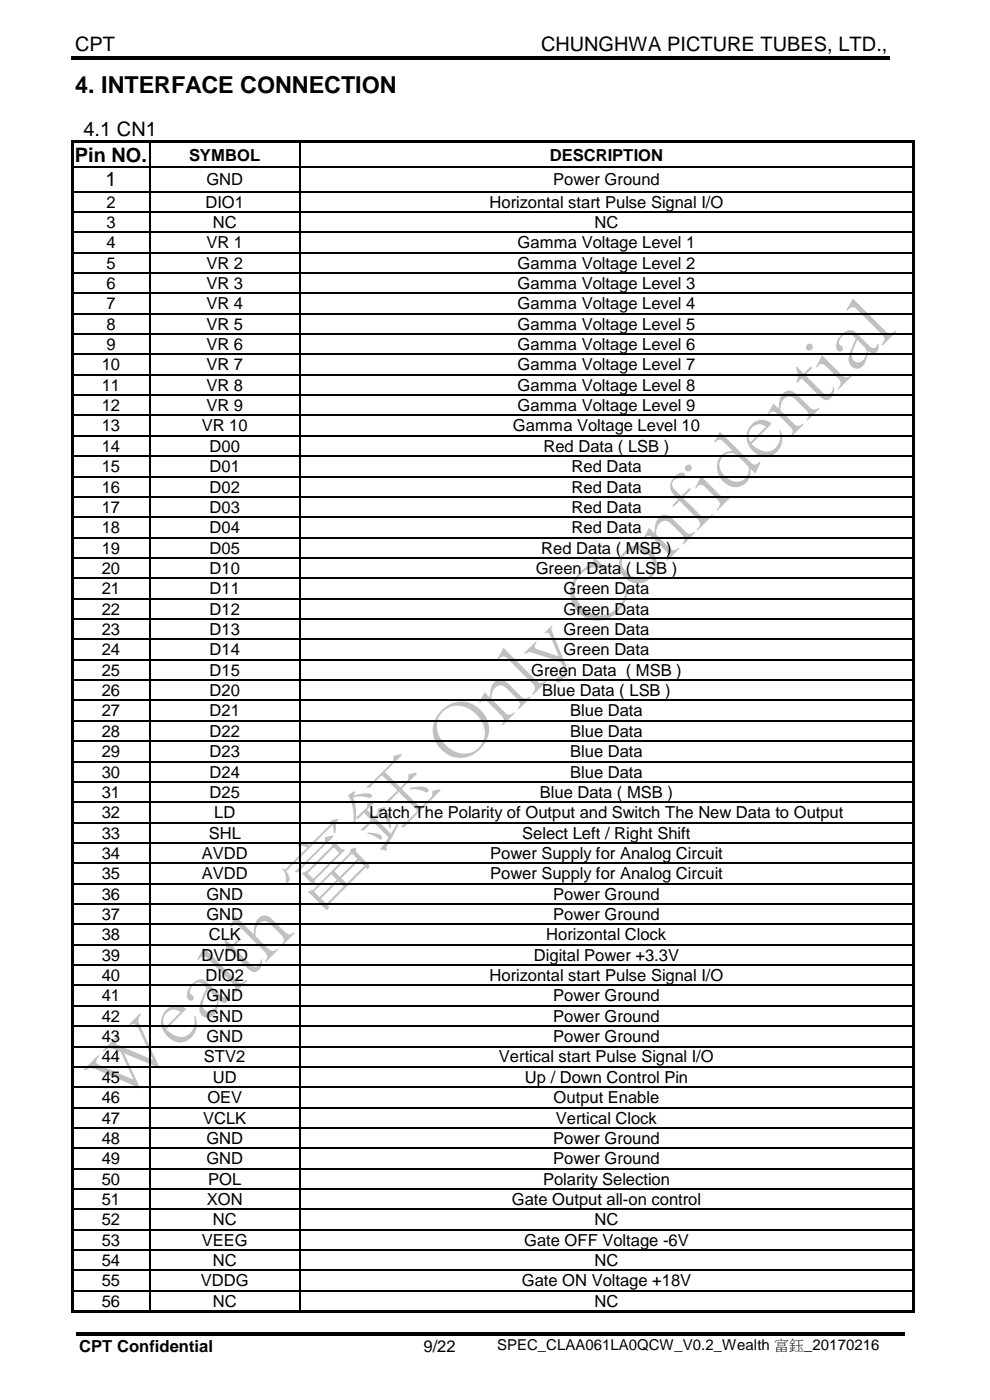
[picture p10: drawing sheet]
<svg xmlns="http://www.w3.org/2000/svg" width="210mm" height="297mm" viewBox="0 0 210 297" stroke-linecap="round" stroke-linejoin="round" font-family="sans-serif">
<g fill="#c0c0c0">
<path d="M17.8 226.9l3-3 .3 .2a1.38 1.38 0 0 0-.6 1.5l7.8 3.5-2.3-5.2a1.9 1.9 0 0 0-1.5-1.2 1.64 1.64 0 0 0-2.5 .4l-.2-.2 3.3-3.3 .2 .2a1.59 1.59 0 0 0-.6 1.7l7.8 3.4-3-6.4a1.39 1.39 0 0 0-1.5-1.2l-.5 .3-.2-.2 2.4-2.4 .2 .2a1.71 1.71 0 0 0-.2 2.4l4.3 9.1-7.7-3.2 3.5 7.4-9-3.9a2.3 2.3 0 0 0-2.8 .1z" fill-rule="evenodd"/>
<path d="M35.2 214.3a2.96 2.96 0 0 1 4.3-.2l-4.3 4.3a4 4 0 0 0 4.4 1.3 3.5 3.5 0 0 0 1.6-4.1l.2-.1a3.9 3.9 0 0 1-3.7 5.6 4.2 4.2 0 0 1-2.5-6.8zM35.3 214.9a2.47 2.47 0 0 0-.3 3.1l3.3-3.3a2.02 2.02 0 0 0-3 .2z" fill-rule="evenodd"/>
<path d="M40.8 208.7a2.12 2.12 0 0 1 3.6 .1l2.3 2.3a.92 .92 0 0 0 1 .5 .92 .92 0 0 0 .7-1l.1 .1a1.5 1.5 0 0 1-.9 2.1l-1.1-.6-.2 .7a3.1 3.1 0 0 1-1.8 3 1.93 1.93 0 0 1-2.1-2.7l1.4-3.6-.2-.2a1.58 1.58 0 0 0-1.4-1 1.58 1.58 0 0 0-1.5 .9 1.09 1.09 0 0 0 .1 1.9 .65 .65 0 0 1 0 1 .65 .65 0 0 1-1-.4 2.9 2.9 0 0 1 1-3.1zM44.2 209.9l-.5 .9a4.8 4.8 0 0 0-.6 3 1.42 1.42 0 0 0 1.4 .8 1.42 1.42 0 0 0 1.2-1 1.84 1.84 0 0 0-.6-2.8z" fill-rule="evenodd"/>
<path d="M43.2 201l7 7.1a1.24 1.24 0 0 0 2.1-.3l.2 .2-3.1 3.1-.1-.2a1.31 1.31 0 0 0 .1-2.2l-4.8-4.8a1.58 1.58 0 0 0-1.9-.9l-.7 .7-.2-.2z" fill-rule="evenodd"/>
<path d="M47.6 199.1l1.5 1.5 1.5-1.5 .1 .1 .3 .2-1.5 1.5 3.7 3.8a1.16 1.16 0 0 0 1.3 .3 1.16 1.16 0 0 0 .8-1.1v-.3l.2-.1a2.15 2.15 0 0 1-1.7 2.7l-1-.5-4.1-4.1-.9 1-.2-.2a3.8 3.8 0 0 0-.1-3.1z" fill-rule="evenodd"/>
<path d="M49.9 194.3l3.9 3.9a3.8 3.8 0 0 1 1.8-3.9 2.73 2.73 0 0 1 2.8 1.4l.4 .4a7.3 7.3 0 0 0 2.6 2.2l.9-.5 .2 .2-2.6 2.6-.2-.2a1.3 1.3 0 0 0-.1-2.1l-1.8-1.8a1.86 1.86 0 0 0-2.9-.5l-.6 1.1-.1 1.5 2.5 2.5a1.3 1.3 0 0 0 2.2 .2l.2 .1-2.7 2.7-.2-.2a1.25 1.25 0 0 0-.2-2.1l-4.2-4.2a4.4 4.4 0 0 0-1.7-1.5l-.7 .2-.4 .4-.2-.2z" fill-rule="evenodd"/>
<path d="M63.2 179.1l.8-.2a1.11 1.11 0 0 1 1.5 .2v.4l4.7-4.8 .1-.7 1.3-.3 .1 .1a2.49 2.49 0 0 0-.5 2.1v.8l-.4 .1-.3-1.8-9.8 9.9 .2 .3a1.34 1.34 0 0 1-.1 2.1l-.2-.4a2.96 2.96 0 0 0-.8-2.6l.2-.2 .4 .5 4.8-4.8-1.2-.4-.9 .1zM69 177.6l1.5-.4 .2 .2-7.5 7.7-.7-.2 1.3-1 4.5-4.6a1.73 1.73 0 0 0 .7-1.7zM64 185.2l1.1-.4 3.5-3.5 1.8-1.8v-.7l1.1-.3 .1 .2a.67 .67 0 0 0 .4 1l.5 .5 .6-.1v.3l-6.3 6.4v.3l-.3 .4h-.3zM68.9 181.6l-3.6 3.7 1.2 1.2 5.5-5.5-1.2-1.2zM65.3 189.1l.3-.1a3.1 3.1 0 0 0 1.7-1.1l7-7v-.8l1.2-.2-.1 .7 2.9 2.9a.58 .58 0 0 1-.4 .8l-.3-.3-8.1 8.1a.52 .52 0 0 1 .2 .6 .52 .52 0 0 1-.5 .3zM69.1 189.6l-1 1 1.1 1.2 3.7-3.7-1.2-1.2zM74.5 184.2l-2.1 2.1 1.1 1.2 3.8-3.8-1.2-1.1zM66.6 189.1l1.2 1.2 3.6-3.7-1.1-1.1zM70.9 184.8l1.2 1.2 3.7-3.7-1.1-1.2z" fill-rule="evenodd"/>
<path d="M73.8 168.7l1.4-.8 .2 .2-.5 .7 2.3-.5a1.62 1.62 0 0 1 1.7 .5l-.1 .4-.2 .1-1.9-.3-1.8 .1a9.5 9.5 0 0 1 .6 4.3l1.9-1.8a1.55 1.55 0 0 0 .5-1.4l1.6-.3v.3l-1.6 1.6 1.5 1.5 .2-.2a1.73 1.73 0 0 0 .6-1.5l1.4-.4 .2 .2-2.1 2.2 3.2 3.3 1.5-2.5 .2 .2-1.2 2.7-1.5 2.5 .2 .6-1.5-.2 1.8-2.5-3.4-3.4-1.9 1.9-.7-.2 2.3-2.1-1.5-1.4-1.2 1.2-.5-.1-.2 .9h-.4a9 9 0 0 0-1.1-5.8zM78 176.6l.8 .1a2.45 2.45 0 0 1 2.3 .9l-.3 .5-.4-.1a5 5 0 0 0-2.5-1.1zM81.4 173l1.5-.5a1.4 1.4 0 0 0-.1 1.5l.1 1.7h-.3l-.5-1.5zM83.5 160.4l1.6-.4 .1 .2-3.5 3.6 3.2 3.3 1.7-1.7 .1-1.1 1.6-.4v.4l-3.1 3.1 4 4 2-2.1a1.69 1.69 0 0 0 .5-1.5l1.6-.4 .1 .2-7.7 7.9-.7-.2 1.3-1 2.3-2.3-4-4-2.3 2.4-.7-.2 2.7-2.5-3.3-3.3-2.6 2.7-.7-.2 1.3-1 3.9-3.9a1.7 1.7 0 0 0 .6-1.6zM86.9 167.2l1.7-.3a2.01 2.01 0 0 1 2.3 .7 .58 .58 0 0 1-.4 .5 .58 .58 0 0 1-.7-.3l-1.5-.3h-1.4z" fill-rule="evenodd"/>
<path d="M93.7 150.7a5.8 5.8 0 0 1 8.7 .5 5.8 5.8 0 0 1-1.6 8.6 5.8 5.8 0 0 1-7.7-1.3 5.8 5.8 0 0 1 .6-7.8zM93.9 151a4.8 4.8 0 0 0 .6 7 4.7 4.7 0 0 0 7.8-.3 5.2 5.2 0 0 0-1.8-6.6 4.7 4.7 0 0 0-6.6-.1z" fill-rule="evenodd"/>
<path d="M104.8 144.7a1.98 1.98 0 0 1 3.1 .5l2.2 2.1a1.39 1.39 0 0 0 2.3 .4l.2 .2-1.7 1.7-.9 .9-.2-.2a1.26 1.26 0 0 0-.1-2l-1.9-1.9a1.8 1.8 0 0 0-2-1 1.8 1.8 0 0 0-1.4 1.7l-.1 1.2 2.2 2.2a2.01 2.01 0 0 0 1.8 1.1l.7-.5 .2 .2-2.6 2.6-.2-.2a1.18 1.18 0 0 0-.1-1.9l-2.2-2.2a1.74 1.74 0 0 0-1.7-.9l-.6 .5-.2-.2 1.2-2.1 1.1 1.1a5.3 5.3 0 0 1 .9-3.3z" fill-rule="evenodd"/>
<path d="M106.8 137.4l7 7a1.25 1.25 0 0 0 2.1-.2l.2 .2-3 3-.2-.2a1.31 1.31 0 0 0 .1-2.1l-4.8-4.8a1.58 1.58 0 0 0-1.9-.9l-.7 .7-.2-.2z" fill-rule="evenodd"/>
<path d="M111.2 138.6l2.5-2.6 .2 .2a.97 .97 0 0 0-.3 1.3l4.9 1.7-1-2.4a5.4 5.4 0 0 0-1.3-2.6l-.6 .3-.1-.2 1.6-1.6 .1 .2-.2 .3 .1 .7 2.5 6.2a3.1 3.1 0 0 1-.9 4.6 .61 .61 0 0 1-.8-.3 .61 .61 0 0 1 .4-.8l.2-.1a.96 .96 0 0 0 1-.3 .96 .96 0 0 0 .2-1 2.18 2.18 0 0 0-2.1-2.2l-3.8-1.2a2.25 2.25 0 0 0-1.8-.4l-.7 .4z" fill-rule="evenodd"/>
<path d="M123 121.4l.9-.8 1.7-1.1a.63 .63 0 0 0 .2-.9l.3-.3 2.7 2.4-.3 .3a4.3 4.3 0 0 0-6.2 2.1 4.2 4.2 0 0 0 .8 5.3 5.2 5.2 0 0 0 5.2 2.1 5.2 5.2 0 0 0 4.1-3.8l.4-2h.3a6.8 6.8 0 0 1-7.3 6.9 5.9 5.9 0 0 1-4.6-4.2 5.9 5.9 0 0 1 1.8-6z" fill-rule="evenodd"/>
<path d="M131.3 119.7a4 4 0 0 1 8.1 0 4 4 0 0 1-8.1 0zM132.8 117.5a2.56 2.56 0 0 0 .3 4 3.8 3.8 0 0 0 4.5 .8 2.64 2.64 0 0 0 .1-4.3 3.5 3.5 0 0 0-4.9-.5z" fill-rule="evenodd"/>
<path d="M139.8 109.8a1.98 1.98 0 0 1 3.1 .4l2.2 2.2a1.39 1.39 0 0 0 2.2 .4l.2 .2-1.7 1.7-.9 .9-.1-.2a1.26 1.26 0 0 0-.2-2.1l-1.9-1.8a1.8 1.8 0 0 0-2-1 1.8 1.8 0 0 0-1.4 1.7l-.1 1.2 2.2 2.2a2.01 2.01 0 0 0 1.8 1.1l.8-.5 .1 .2-2.6 2.6-.2-.2a1.18 1.18 0 0 0-.1-1.9l-2.2-2.3a1.74 1.74 0 0 0-1.7-.9l-.6 .6-.2-.2 1.2-2.1 1.1 1.1a5.3 5.3 0 0 1 1-3.3z" fill-rule="evenodd"/>
<path d="M143.2 101l.8-.6a.74 .74 0 0 1 .9-.1 .74 .74 0 0 1 .4 .7l-.6 .4a1.69 1.69 0 0 0-2.1 1.6l.6 .9 1.3 1.4 1.8-1.8 .3 .3-1.7 1.8 4.2 4.1a1.49 1.49 0 0 0 2-.6l.2 .2-3.4 3.3-.1-.2a1.39 1.39 0 0 0 0-2.4l-3.7-3.7-1.2 1.2-.3-.3 1.2-1.2a3.6 3.6 0 0 1-1.6-3.5z" fill-rule="evenodd"/>
<path d="M145.3 99.3a.75 .75 0 0 1 1.5 0 .75 .75 0 0 1-1.5 0zM148.7 101l4.1 4.1a1.34 1.34 0 0 0 2.2 0l.2 .2-3 3-.2-.1a1.35 1.35 0 0 0 0-2.4l-2-2.1a1.5 1.5 0 0 0-1.7-.8l-.7 .7-.1-.1z" fill-rule="evenodd"/>
<path d="M152.7 91.6l6 5.9a1.78 1.78 0 0 0 1.7 1l.7-.5 .2 .2-1.1 2.3-.9-.9-.1 .1a3.4 3.4 0 0 1-2.3 3.5 3.4 3.4 0 0 1-3.9-1.5 3.6 3.6 0 0 1 1.8-6l.6-.1-1.6-1.6a1.16 1.16 0 0 0-1-.7 1.16 1.16 0 0 0-1.1 .7l-.2-.3zM153.4 96.8a2.89 2.89 0 0 0 .7 4.5 2.69 2.69 0 0 0 2.9 .8 2.69 2.69 0 0 0 1.9-2.4 1.64 1.64 0 0 0-1-1.6l-.7-.7a2.33 2.33 0 0 0-3.5-.8z" fill-rule="evenodd"/>
<path d="M159.4 90.1a2.96 2.96 0 0 1 4.3-.2l-4.3 4.3a4 4 0 0 0 4.3 1.4 3.5 3.5 0 0 0 1.7-4.2l.2-.1a3.9 3.9 0 0 1-3.8 5.6 4.2 4.2 0 0 1-2.4-6.8zM159.5 90.7a2.47 2.47 0 0 0-.3 3.1l3.3-3.3a2.02 2.02 0 0 0-3 .2z" fill-rule="evenodd"/>
<path d="M166.1 83.4a1.98 1.98 0 0 1 3.1 .5l2.2 2.2a1.4 1.4 0 0 0 2.3 .4l.2 .1-2.6 2.6-.2-.2a1.27 1.27 0 0 0-.1-2l-1.9-1.9a1.8 1.8 0 0 0-2-.9 1.8 1.8 0 0 0-1.4 1.6l-.2 1.2 2.2 2.2a2.01 2.01 0 0 0 1.9 1.1l.7-.5 .2 .2-2.6 2.6-.2-.1a1.18 1.18 0 0 0-.1-2l-2.2-2.2a1.74 1.74 0 0 0-1.7-.9l-.6 .5-.2-.2 1.2-2.1 1.1 1.1a5.3 5.3 0 0 1 .9-3.3z" fill-rule="evenodd"/>
<path d="M168.8 77.9l.2-.2 1.5 1.5 1.5-1.4 .3 .3-1.5 1.5 3.8 3.7a1.16 1.16 0 0 0 1.3 .4 1.16 1.16 0 0 0 .7-1.2l.1-.3 .2-.1a2.15 2.15 0 0 1-1.7 2.8l-1-.5-4.1-4.1-.9 .9-.2-.1a3.8 3.8 0 0 0-.2-3.2z" fill-rule="evenodd"/>
<path d="M171 73.6a.74 .74 0 0 1 1.4 0 .74 .74 0 0 1-1.4 0zM174.4 75.4l4 4a1.34 1.34 0 0 0 2.3 .1l.2 .1-3.1 3.1-.2-.2a1.35 1.35 0 0 0 .1-2.3l-2.1-2.1a1.5 1.5 0 0 0-1.6-.8l-.7 .7-.2-.2z" fill-rule="evenodd"/>
<path d="M178.5 71a2.12 2.12 0 0 1 3.6 .1l2.3 2.3a.93 .93 0 0 0 1.1 .4 .93 .93 0 0 0 .6-.9l.2 .1a1.5 1.5 0 0 1-1 2l-1.1-.6-.1 .8a3.1 3.1 0 0 1-1.9 3 1.93 1.93 0 0 1-2.1-2.8l1.4-3.5-.2-.2a1.58 1.58 0 0 0-1.4-1 1.58 1.58 0 0 0-1.5 .9 1.09 1.09 0 0 0 .2 1.9 .65 .65 0 0 1-.1 1 .65 .65 0 0 1-1-.4 2.91 2.91 0 0 1 1-3.1zM181.9 72.2l-.8 1.7a2.72 2.72 0 0 0-.1 2.5 1.52 1.52 0 0 0 1.6 .4 1.52 1.52 0 0 0 1-1.3 1.74 1.74 0 0 0-.8-2.4z" fill-rule="evenodd"/>
<path d="M180.9 63.3l7 7a1.24 1.24 0 0 0 2.1-.2l.2 .2-2.2 2.2-.8 .8-.2-.2a1.31 1.31 0 0 0 .2-2.1l-4.9-4.8a1.58 1.58 0 0 0-1.9-.9l-.7 .6-.2-.2z" fill-rule="evenodd"/>
</g>
<g fill="#000">
<path d="M15.2 11.9h82v.8h-82z" fill-rule="evenodd"/>
<path d="M97 11.9h.7v.8h-.7z" fill-rule="evenodd"/>
<path d="M97.7 11.9h91.1v.8h-91.1z" fill-rule="evenodd"/>
<path d="M15.2 29.8h.5v.5h-.5z" fill-rule="evenodd"/>
<path d="M15.2 29.8h.5v.5h-.5z" fill-rule="evenodd"/>
<path d="M15.2 30.3h.5v5.1h-.5z" fill-rule="evenodd"/>
<path d="M15.2 35.4h.5v.2h-.5z" fill-rule="evenodd"/>
<path d="M15.7 29.8h16v.5h-16z" fill-rule="evenodd"/>
<path d="M31.7 30.3h.2z" fill-rule="evenodd"/>
<path d="M31.7 29.8h.5v.5h-.5z" fill-rule="evenodd"/>
<path d="M31.7 35.4h.2v.2h-.2z" fill-rule="evenodd"/>
<path d="M32.2 29.8h31.2v.5h-31.2z" fill-rule="evenodd"/>
<path d="M63.4 30.3h.3z" fill-rule="evenodd"/>
<path d="M63.4 29.8h.5v.5h-.5z" fill-rule="evenodd"/>
<path d="M63.4 35.4h.3v.2h-.3z" fill-rule="evenodd"/>
<path d="M63.9 29.8h129.6v.5h-129.6z" fill-rule="evenodd"/>
<path d="M193.5 29.8h.5v.5h-.5z" fill-rule="evenodd"/>
<path d="M193.5 29.8h.5v.5h-.5z" fill-rule="evenodd"/>
<path d="M193.5 30.3h.5v5.1h-.5z" fill-rule="evenodd"/>
<path d="M193.5 35.4h.5v.2h-.5z" fill-rule="evenodd"/>
<path d="M15.2 35.6h.5v4.9h-.5z" fill-rule="evenodd"/>
<path d="M15.2 40.5h.5v.3h-.5z" fill-rule="evenodd"/>
<path d="M15.2 40.8h.5v4h-.5z" fill-rule="evenodd"/>
<path d="M15.2 44.8h.5v.3h-.5z" fill-rule="evenodd"/>
<path d="M15.2 45.1h.5v4.1h-.5z" fill-rule="evenodd"/>
<path d="M15.2 49.2h.5v.2h-.5z" fill-rule="evenodd"/>
<path d="M15.2 49.4h.5v4.1h-.5z" fill-rule="evenodd"/>
<path d="M15.2 53.5h.5v.2h-.5z" fill-rule="evenodd"/>
<path d="M15.2 53.7h.5v4.1h-.5z" fill-rule="evenodd"/>
<path d="M15.2 57.8h.5v.2h-.5z" fill-rule="evenodd"/>
<path d="M31.7 40.5h.2v.3h-.2z" fill-rule="evenodd"/>
<path d="M31.7 44.8h.2v.3h-.2z" fill-rule="evenodd"/>
<path d="M31.7 49.2h.2v.2h-.2z" fill-rule="evenodd"/>
<path d="M31.7 53.5h.2v.2h-.2z" fill-rule="evenodd"/>
<path d="M31.7 57.8h.2v.2h-.2z" fill-rule="evenodd"/>
<path d="M63.4 40.5h.3v.3h-.3z" fill-rule="evenodd"/>
<path d="M63.4 44.8h.3v.3h-.3z" fill-rule="evenodd"/>
<path d="M63.4 49.2h.3v.2h-.3z" fill-rule="evenodd"/>
<path d="M63.4 53.5h.3v.2h-.3z" fill-rule="evenodd"/>
<path d="M63.4 57.8h.3v.2h-.3z" fill-rule="evenodd"/>
<path d="M193.5 35.6h.5v4.9h-.5z" fill-rule="evenodd"/>
<path d="M193.5 40.5h.5v.3h-.5z" fill-rule="evenodd"/>
<path d="M193.5 40.8h.5v4h-.5z" fill-rule="evenodd"/>
<path d="M193.5 44.8h.5v.3h-.5z" fill-rule="evenodd"/>
<path d="M193.5 45.1h.5v4.1h-.5z" fill-rule="evenodd"/>
<path d="M193.5 49.2h.5v.2h-.5z" fill-rule="evenodd"/>
<path d="M193.5 49.4h.5v4.1h-.5z" fill-rule="evenodd"/>
<path d="M193.5 53.5h.5v.2h-.5z" fill-rule="evenodd"/>
<path d="M193.5 53.7h.5v4.1h-.5z" fill-rule="evenodd"/>
<path d="M193.5 57.8h.5v.2h-.5z" fill-rule="evenodd"/>
<path d="M15.2 58h.5v4.1h-.5z" fill-rule="evenodd"/>
<path d="M15.2 62.1h.5v.3h-.5z" fill-rule="evenodd"/>
<path d="M15.2 62.4h.5v4h-.5z" fill-rule="evenodd"/>
<path d="M15.2 66.4h.5v.3h-.5z" fill-rule="evenodd"/>
<path d="M15.2 66.7h.5v4h-.5z" fill-rule="evenodd"/>
<path d="M15.2 70.7h.5v.3h-.5z" fill-rule="evenodd"/>
<path d="M15.2 71h.5v4.1h-.5z" fill-rule="evenodd"/>
<path d="M15.2 75.1h.5v.2h-.5z" fill-rule="evenodd"/>
<path d="M15.2 75.3h.5v4.1h-.5z" fill-rule="evenodd"/>
<path d="M15.2 79.4h.5v.2h-.5z" fill-rule="evenodd"/>
<path d="M31.7 62.1h.2v.3h-.2z" fill-rule="evenodd"/>
<path d="M31.7 66.4h.2v.3h-.2z" fill-rule="evenodd"/>
<path d="M31.7 70.7h.2v.3h-.2z" fill-rule="evenodd"/>
<path d="M31.7 75.1h.2v.2h-.2z" fill-rule="evenodd"/>
<path d="M31.7 79.4h.2v.2h-.2z" fill-rule="evenodd"/>
<path d="M63.4 62.1h.3v.3h-.3z" fill-rule="evenodd"/>
<path d="M63.4 66.4h.3v.3h-.3z" fill-rule="evenodd"/>
<path d="M63.4 70.7h.3v.3h-.3z" fill-rule="evenodd"/>
<path d="M63.4 75.1h.3v.2h-.3z" fill-rule="evenodd"/>
<path d="M63.4 79.4h.3v.2h-.3z" fill-rule="evenodd"/>
<path d="M193.5 58h.5v4.1h-.5z" fill-rule="evenodd"/>
<path d="M193.5 62.1h.5v.3h-.5z" fill-rule="evenodd"/>
<path d="M193.5 62.4h.5v4h-.5z" fill-rule="evenodd"/>
<path d="M193.5 66.4h.5v.3h-.5z" fill-rule="evenodd"/>
<path d="M193.5 66.7h.5v4h-.5z" fill-rule="evenodd"/>
<path d="M193.5 70.7h.5v.3h-.5z" fill-rule="evenodd"/>
<path d="M193.5 71h.5v4.1h-.5z" fill-rule="evenodd"/>
<path d="M193.5 75.1h.5v.2h-.5z" fill-rule="evenodd"/>
<path d="M193.5 75.3h.5v4.1h-.5z" fill-rule="evenodd"/>
<path d="M193.5 79.4h.5v.2h-.5z" fill-rule="evenodd"/>
<path d="M15.2 79.6h.5v4.1h-.5z" fill-rule="evenodd"/>
<path d="M15.2 83.7h.5v.3h-.5z" fill-rule="evenodd"/>
<path d="M15.2 84h.5v4h-.5z" fill-rule="evenodd"/>
<path d="M15.2 88h.5v.3h-.5z" fill-rule="evenodd"/>
<path d="M15.2 88.3h.5v4h-.5z" fill-rule="evenodd"/>
<path d="M15.2 92.3h.5v.3h-.5z" fill-rule="evenodd"/>
<path d="M15.2 92.6h.5v4.1h-.5z" fill-rule="evenodd"/>
<path d="M15.2 96.7h.5v.2h-.5z" fill-rule="evenodd"/>
<path d="M31.7 83.7h.2v.3h-.2z" fill-rule="evenodd"/>
<path d="M31.7 88h.2v.3h-.2z" fill-rule="evenodd"/>
<path d="M31.7 92.3h.2v.3h-.2z" fill-rule="evenodd"/>
<path d="M31.7 96.7h.2v.2h-.2z" fill-rule="evenodd"/>
<path d="M63.4 83.7h.3v.3h-.3z" fill-rule="evenodd"/>
<path d="M63.4 88h.3v.3h-.3z" fill-rule="evenodd"/>
<path d="M63.4 92.3h.3v.3h-.3z" fill-rule="evenodd"/>
<path d="M63.4 96.7h.3v.2h-.3z" fill-rule="evenodd"/>
<path d="M193.5 79.6h.5v4.1h-.5z" fill-rule="evenodd"/>
<path d="M193.5 83.7h.5v.3h-.5z" fill-rule="evenodd"/>
<path d="M193.5 84h.5v4h-.5z" fill-rule="evenodd"/>
<path d="M193.5 88h.5v.3h-.5z" fill-rule="evenodd"/>
<path d="M193.5 88.3h.5v4h-.5z" fill-rule="evenodd"/>
<path d="M193.5 92.3h.5v.3h-.5z" fill-rule="evenodd"/>
<path d="M193.5 92.6h.5v4.1h-.5z" fill-rule="evenodd"/>
<path d="M193.5 96.7h.5v.2h-.5z" fill-rule="evenodd"/>
<path d="M15.2 96.9h.5v4.1h-.5z" fill-rule="evenodd"/>
<path d="M15.2 101h.5v.2h-.5z" fill-rule="evenodd"/>
<path d="M15.2 101.2h.5v4.1h-.5z" fill-rule="evenodd"/>
<path d="M15.2 105.3h.5v.3h-.5z" fill-rule="evenodd"/>
<path d="M15.2 105.6h.5v4h-.5z" fill-rule="evenodd"/>
<path d="M15.2 109.6h.5v.3h-.5z" fill-rule="evenodd"/>
<path d="M15.2 109.9h.5v4h-.5z" fill-rule="evenodd"/>
<path d="M15.2 113.9h.5v.3h-.5z" fill-rule="evenodd"/>
<path d="M15.2 114.2h.5v4.1h-.5z" fill-rule="evenodd"/>
<path d="M15.2 118.3h.5v.2h-.5z" fill-rule="evenodd"/>
<path d="M31.7 101h.2v.2h-.2z" fill-rule="evenodd"/>
<path d="M31.7 105.3h.2v.3h-.2z" fill-rule="evenodd"/>
<path d="M31.7 109.6h.2v.3h-.2z" fill-rule="evenodd"/>
<path d="M31.7 113.9h.2v.3h-.2z" fill-rule="evenodd"/>
<path d="M31.7 118.3h.2v.2h-.2z" fill-rule="evenodd"/>
<path d="M63.4 101h.3v.2h-.3z" fill-rule="evenodd"/>
<path d="M63.4 105.3h.3v.3h-.3z" fill-rule="evenodd"/>
<path d="M63.4 109.6h.3v.3h-.3z" fill-rule="evenodd"/>
<path d="M63.4 113.9h.3v.3h-.3z" fill-rule="evenodd"/>
<path d="M63.4 118.3h.3v.2h-.3z" fill-rule="evenodd"/>
<path d="M193.5 96.9h.5v4.1h-.5z" fill-rule="evenodd"/>
<path d="M193.5 101h.5v.2h-.5z" fill-rule="evenodd"/>
<path d="M193.5 101.2h.5v4.1h-.5z" fill-rule="evenodd"/>
<path d="M193.5 105.3h.5v.3h-.5z" fill-rule="evenodd"/>
<path d="M193.5 105.6h.5v4h-.5z" fill-rule="evenodd"/>
<path d="M193.5 109.6h.5v.3h-.5z" fill-rule="evenodd"/>
<path d="M193.5 109.9h.5v4h-.5z" fill-rule="evenodd"/>
<path d="M193.5 113.9h.5v.3h-.5z" fill-rule="evenodd"/>
<path d="M193.5 114.2h.5v4.1h-.5z" fill-rule="evenodd"/>
<path d="M193.5 118.3h.5v.2h-.5z" fill-rule="evenodd"/>
<path d="M15.2 118.5h.5v4.1h-.5z" fill-rule="evenodd"/>
<path d="M15.2 122.6h.5v.2h-.5z" fill-rule="evenodd"/>
<path d="M15.2 122.8h.5v4.1h-.5z" fill-rule="evenodd"/>
<path d="M15.2 126.9h.5v.2h-.5z" fill-rule="evenodd"/>
<path d="M15.2 127.1h.5v4.1h-.5z" fill-rule="evenodd"/>
<path d="M15.2 131.2h.5v.3h-.5z" fill-rule="evenodd"/>
<path d="M15.2 131.5h.5v4h-.5z" fill-rule="evenodd"/>
<path d="M15.2 135.5h.5v.3h-.5z" fill-rule="evenodd"/>
<path d="M15.2 135.8h.5v4h-.5z" fill-rule="evenodd"/>
<path d="M31.7 122.6h.2v.2h-.2z" fill-rule="evenodd"/>
<path d="M31.7 126.9h.2v.2h-.2z" fill-rule="evenodd"/>
<path d="M31.7 131.2h.2v.3h-.2z" fill-rule="evenodd"/>
<path d="M31.7 135.5h.2v.3h-.2z" fill-rule="evenodd"/>
<path d="M63.4 122.6h.3v.2h-.3z" fill-rule="evenodd"/>
<path d="M63.4 126.9h.3v.2h-.3z" fill-rule="evenodd"/>
<path d="M63.4 131.2h.3v.3h-.3z" fill-rule="evenodd"/>
<path d="M63.4 135.5h.3v.3h-.3z" fill-rule="evenodd"/>
<path d="M193.5 118.5h.5v4.1h-.5z" fill-rule="evenodd"/>
<path d="M193.5 122.6h.5v.2h-.5z" fill-rule="evenodd"/>
<path d="M193.5 122.8h.5v4.1h-.5z" fill-rule="evenodd"/>
<path d="M193.5 126.9h.5v.2h-.5z" fill-rule="evenodd"/>
<path d="M193.5 127.1h.5v4.1h-.5z" fill-rule="evenodd"/>
<path d="M193.5 131.2h.5v.3h-.5z" fill-rule="evenodd"/>
<path d="M193.5 131.5h.5v4h-.5z" fill-rule="evenodd"/>
<path d="M193.5 135.5h.5v.3h-.5z" fill-rule="evenodd"/>
<path d="M193.5 135.8h.5v4h-.5z" fill-rule="evenodd"/>
<path d="M15.2 139.8h.5v.3h-.5z" fill-rule="evenodd"/>
<path d="M15.2 140.1h.5v4.1h-.5z" fill-rule="evenodd"/>
<path d="M15.2 144.2h.5v.2h-.5z" fill-rule="evenodd"/>
<path d="M15.2 144.4h.5v4.1h-.5z" fill-rule="evenodd"/>
<path d="M15.2 148.5h.5v.2h-.5z" fill-rule="evenodd"/>
<path d="M15.2 148.7h.5v4.1h-.5z" fill-rule="evenodd"/>
<path d="M15.2 152.8h.5v.3h-.5z" fill-rule="evenodd"/>
<path d="M15.2 153.1h.5v4h-.5z" fill-rule="evenodd"/>
<path d="M15.2 157.1h.5v.3h-.5z" fill-rule="evenodd"/>
<path d="M31.7 139.8h.2v.3h-.2z" fill-rule="evenodd"/>
<path d="M31.7 144.2h.2v.2h-.2z" fill-rule="evenodd"/>
<path d="M31.7 148.5h.2v.2h-.2z" fill-rule="evenodd"/>
<path d="M31.7 152.8h.2v.3h-.2z" fill-rule="evenodd"/>
<path d="M31.7 157.1h.2v.3h-.2z" fill-rule="evenodd"/>
<path d="M63.4 139.8h.3v.3h-.3z" fill-rule="evenodd"/>
<path d="M63.4 144.2h.3v.2h-.3z" fill-rule="evenodd"/>
<path d="M63.4 148.5h.3v.2h-.3z" fill-rule="evenodd"/>
<path d="M63.4 152.8h.3v.3h-.3z" fill-rule="evenodd"/>
<path d="M63.4 157.1h.3v.3h-.3z" fill-rule="evenodd"/>
<path d="M193.5 139.8h.5v.3h-.5z" fill-rule="evenodd"/>
<path d="M193.5 140.1h.5v4.1h-.5z" fill-rule="evenodd"/>
<path d="M193.5 144.2h.5v.2h-.5z" fill-rule="evenodd"/>
<path d="M193.5 144.4h.5v4.1h-.5z" fill-rule="evenodd"/>
<path d="M193.5 148.5h.5v.2h-.5z" fill-rule="evenodd"/>
<path d="M193.5 148.7h.5v4.1h-.5z" fill-rule="evenodd"/>
<path d="M193.5 152.8h.5v.3h-.5z" fill-rule="evenodd"/>
<path d="M193.5 153.1h.5v4h-.5z" fill-rule="evenodd"/>
<path d="M193.5 157.1h.5v.3h-.5z" fill-rule="evenodd"/>
<path d="M15.2 157.4h.5v4h-.5z" fill-rule="evenodd"/>
<path d="M15.2 161.4h.5v.3h-.5z" fill-rule="evenodd"/>
<path d="M15.2 161.7h.5v4.1h-.5z" fill-rule="evenodd"/>
<path d="M15.2 165.8h.5v.2h-.5z" fill-rule="evenodd"/>
<path d="M15.2 166h.5v4.1h-.5z" fill-rule="evenodd"/>
<path d="M15.2 170.1h.5v.2h-.5z" fill-rule="evenodd"/>
<path d="M15.2 170.3h.5v4.1h-.5z" fill-rule="evenodd"/>
<path d="M15.2 174.4h.5v.2h-.5z" fill-rule="evenodd"/>
<path d="M15.2 174.6h.5v4.1h-.5z" fill-rule="evenodd"/>
<path d="M15.2 178.7h.5v.3h-.5z" fill-rule="evenodd"/>
<path d="M31.7 161.4h.2v.3h-.2z" fill-rule="evenodd"/>
<path d="M31.7 165.8h.2v.2h-.2z" fill-rule="evenodd"/>
<path d="M31.7 170.1h.2v.2h-.2z" fill-rule="evenodd"/>
<path d="M31.7 174.4h.2v.2h-.2z" fill-rule="evenodd"/>
<path d="M31.7 178.7h.2v.3h-.2z" fill-rule="evenodd"/>
<path d="M63.4 161.4h.3v.3h-.3z" fill-rule="evenodd"/>
<path d="M63.4 165.8h.3v.2h-.3z" fill-rule="evenodd"/>
<path d="M63.4 170.1h.3v.2h-.3z" fill-rule="evenodd"/>
<path d="M63.4 174.4h.3v.2h-.3z" fill-rule="evenodd"/>
<path d="M63.4 178.7h.3v.3h-.3z" fill-rule="evenodd"/>
<path d="M193.5 157.4h.5v4h-.5z" fill-rule="evenodd"/>
<path d="M193.5 161.4h.5v.3h-.5z" fill-rule="evenodd"/>
<path d="M193.5 161.7h.5v4.1h-.5z" fill-rule="evenodd"/>
<path d="M193.5 165.8h.5v.2h-.5z" fill-rule="evenodd"/>
<path d="M193.5 166h.5v4.1h-.5z" fill-rule="evenodd"/>
<path d="M193.5 170.1h.5v.2h-.5z" fill-rule="evenodd"/>
<path d="M193.5 170.3h.5v4.1h-.5z" fill-rule="evenodd"/>
<path d="M193.5 174.4h.5v.2h-.5z" fill-rule="evenodd"/>
<path d="M193.5 174.6h.5v4.1h-.5z" fill-rule="evenodd"/>
<path d="M193.5 178.7h.5v.3h-.5z" fill-rule="evenodd"/>
<path d="M15.2 179h.5v4h-.5z" fill-rule="evenodd"/>
<path d="M15.2 183h.5v.3h-.5z" fill-rule="evenodd"/>
<path d="M15.2 183.3h.5v4h-.5z" fill-rule="evenodd"/>
<path d="M15.2 187.3h.5v.3h-.5z" fill-rule="evenodd"/>
<path d="M15.2 187.6h.5v4.1h-.5z" fill-rule="evenodd"/>
<path d="M15.2 191.7h.5v.2h-.5z" fill-rule="evenodd"/>
<path d="M15.2 191.9h.5v4.1h-.5z" fill-rule="evenodd"/>
<path d="M15.2 196h.5v.2h-.5z" fill-rule="evenodd"/>
<path d="M31.7 183h.2v.3h-.2z" fill-rule="evenodd"/>
<path d="M31.7 187.3h.2v.3h-.2z" fill-rule="evenodd"/>
<path d="M31.7 191.7h.2v.2h-.2z" fill-rule="evenodd"/>
<path d="M31.7 196h.2v.2h-.2z" fill-rule="evenodd"/>
<path d="M63.4 183h.3v.3h-.3z" fill-rule="evenodd"/>
<path d="M63.4 187.3h.3v.3h-.3z" fill-rule="evenodd"/>
<path d="M63.4 191.7h.3v.2h-.3z" fill-rule="evenodd"/>
<path d="M63.4 196h.3v.2h-.3z" fill-rule="evenodd"/>
<path d="M193.5 179h.5v4h-.5z" fill-rule="evenodd"/>
<path d="M193.5 183h.5v.3h-.5z" fill-rule="evenodd"/>
<path d="M193.5 183.3h.5v4h-.5z" fill-rule="evenodd"/>
<path d="M193.5 187.3h.5v.3h-.5z" fill-rule="evenodd"/>
<path d="M193.5 187.6h.5v4.1h-.5z" fill-rule="evenodd"/>
<path d="M193.5 191.7h.5v.2h-.5z" fill-rule="evenodd"/>
<path d="M193.5 191.9h.5v4.1h-.5z" fill-rule="evenodd"/>
<path d="M193.5 196h.5v.2h-.5z" fill-rule="evenodd"/>
<path d="M15.2 196.2h.5v4.1h-.5z" fill-rule="evenodd"/>
<path d="M15.2 200.3h.5v.3h-.5z" fill-rule="evenodd"/>
<path d="M15.2 200.6h.5v4h-.5z" fill-rule="evenodd"/>
<path d="M15.2 204.6h.5v.3h-.5z" fill-rule="evenodd"/>
<path d="M15.2 204.9h.5v4h-.5z" fill-rule="evenodd"/>
<path d="M15.2 208.9h.5v.3h-.5z" fill-rule="evenodd"/>
<path d="M15.2 209.2h.5v4.1h-.5z" fill-rule="evenodd"/>
<path d="M15.2 213.3h.5v.2h-.5z" fill-rule="evenodd"/>
<path d="M15.2 213.5h.5v4.1h-.5z" fill-rule="evenodd"/>
<path d="M15.2 217.6h.5v.2h-.5z" fill-rule="evenodd"/>
<path d="M31.7 200.3h.2v.3h-.2z" fill-rule="evenodd"/>
<path d="M31.7 204.6h.2v.3h-.2z" fill-rule="evenodd"/>
<path d="M31.7 208.9h.2v.3h-.2z" fill-rule="evenodd"/>
<path d="M31.7 213.3h.2v.2h-.2z" fill-rule="evenodd"/>
<path d="M31.7 217.6h.2v.2h-.2z" fill-rule="evenodd"/>
<path d="M63.4 200.3h.3v.3h-.3z" fill-rule="evenodd"/>
<path d="M63.4 204.6h.3v.3h-.3z" fill-rule="evenodd"/>
<path d="M63.4 208.9h.3v.3h-.3z" fill-rule="evenodd"/>
<path d="M63.4 213.3h.3v.2h-.3z" fill-rule="evenodd"/>
<path d="M63.4 217.6h.3v.2h-.3z" fill-rule="evenodd"/>
<path d="M193.5 196.2h.5v4.1h-.5z" fill-rule="evenodd"/>
<path d="M193.5 200.3h.5v.3h-.5z" fill-rule="evenodd"/>
<path d="M193.5 200.6h.5v4h-.5z" fill-rule="evenodd"/>
<path d="M193.5 204.6h.5v.3h-.5z" fill-rule="evenodd"/>
<path d="M193.5 204.9h.5v4h-.5z" fill-rule="evenodd"/>
<path d="M193.5 208.9h.5v.3h-.5z" fill-rule="evenodd"/>
<path d="M193.5 209.2h.5v4.1h-.5z" fill-rule="evenodd"/>
<path d="M193.5 213.3h.5v.2h-.5z" fill-rule="evenodd"/>
<path d="M193.5 213.5h.5v4.1h-.5z" fill-rule="evenodd"/>
<path d="M193.5 217.6h.5v.2h-.5z" fill-rule="evenodd"/>
<path d="M15.2 217.8h.5v4.1h-.5z" fill-rule="evenodd"/>
<path d="M15.2 221.9h.5v.2h-.5z" fill-rule="evenodd"/>
<path d="M15.2 222.1h.5v4.1h-.5z" fill-rule="evenodd"/>
<path d="M15.2 226.2h.5v.3h-.5z" fill-rule="evenodd"/>
<path d="M15.2 226.5h.5v4h-.5z" fill-rule="evenodd"/>
<path d="M15.2 230.5h.5v.3h-.5z" fill-rule="evenodd"/>
<path d="M15.2 230.8h.5v4.1h-.5z" fill-rule="evenodd"/>
<path d="M15.2 234.9h.5v.2h-.5z" fill-rule="evenodd"/>
<path d="M15.2 235.1h.5v4.1h-.5z" fill-rule="evenodd"/>
<path d="M15.2 239.2h.5v.2h-.5z" fill-rule="evenodd"/>
<path d="M31.7 221.9h.2v.2h-.2z" fill-rule="evenodd"/>
<path d="M31.7 226.2h.2v.3h-.2z" fill-rule="evenodd"/>
<path d="M31.7 230.5h.2v.3h-.2z" fill-rule="evenodd"/>
<path d="M31.7 234.9h.2v.2h-.2z" fill-rule="evenodd"/>
<path d="M31.7 239.2h.2v.2h-.2z" fill-rule="evenodd"/>
<path d="M63.4 221.9h.3v.2h-.3z" fill-rule="evenodd"/>
<path d="M63.4 226.2h.3v.3h-.3z" fill-rule="evenodd"/>
<path d="M63.4 230.5h.3v.3h-.3z" fill-rule="evenodd"/>
<path d="M63.4 234.9h.3v.2h-.3z" fill-rule="evenodd"/>
<path d="M63.4 239.2h.3v.2h-.3z" fill-rule="evenodd"/>
<path d="M193.5 217.8h.5v4.1h-.5z" fill-rule="evenodd"/>
<path d="M193.5 221.9h.5v.2h-.5z" fill-rule="evenodd"/>
<path d="M193.5 222.1h.5v4.1h-.5z" fill-rule="evenodd"/>
<path d="M193.5 226.2h.5v.3h-.5z" fill-rule="evenodd"/>
<path d="M193.5 226.5h.5v4h-.5z" fill-rule="evenodd"/>
<path d="M193.5 230.5h.5v.3h-.5z" fill-rule="evenodd"/>
<path d="M193.5 230.8h.5v4.1h-.5z" fill-rule="evenodd"/>
<path d="M193.5 234.9h.5v.2h-.5z" fill-rule="evenodd"/>
<path d="M193.5 235.1h.5v4.1h-.5z" fill-rule="evenodd"/>
<path d="M193.5 239.2h.5v.2h-.5z" fill-rule="evenodd"/>
<path d="M15.2 239.4h.5v4.1h-.5z" fill-rule="evenodd"/>
<path d="M15.2 243.5h.5v.2h-.5z" fill-rule="evenodd"/>
<path d="M15.2 243.7h.5v4.1h-.5z" fill-rule="evenodd"/>
<path d="M15.2 247.8h.5v.3h-.5z" fill-rule="evenodd"/>
<path d="M15.2 248.1h.5v4h-.5z" fill-rule="evenodd"/>
<path d="M15.2 252.1h.5v.3h-.5z" fill-rule="evenodd"/>
<path d="M15.2 252.4h.5v4h-.5z" fill-rule="evenodd"/>
<path d="M15.2 256.4h.5v.3h-.5z" fill-rule="evenodd"/>
<path d="M31.7 243.5h.2v.2h-.2z" fill-rule="evenodd"/>
<path d="M31.7 247.8h.2v.3h-.2z" fill-rule="evenodd"/>
<path d="M31.7 252.1h.2v.3h-.2z" fill-rule="evenodd"/>
<path d="M31.7 256.4h.2v.3h-.2z" fill-rule="evenodd"/>
<path d="M63.4 243.5h.3v.2h-.3z" fill-rule="evenodd"/>
<path d="M63.4 247.8h.3v.3h-.3z" fill-rule="evenodd"/>
<path d="M63.4 252.1h.3v.3h-.3z" fill-rule="evenodd"/>
<path d="M63.4 256.4h.3v.3h-.3z" fill-rule="evenodd"/>
<path d="M193.5 239.4h.5v4.1h-.5z" fill-rule="evenodd"/>
<path d="M193.5 243.5h.5v.2h-.5z" fill-rule="evenodd"/>
<path d="M193.5 243.7h.5v4.1h-.5z" fill-rule="evenodd"/>
<path d="M193.5 247.8h.5v.3h-.5z" fill-rule="evenodd"/>
<path d="M193.5 248.1h.5v4h-.5z" fill-rule="evenodd"/>
<path d="M193.5 252.1h.5v.3h-.5z" fill-rule="evenodd"/>
<path d="M193.5 252.4h.5v4h-.5z" fill-rule="evenodd"/>
<path d="M193.5 256.4h.5v.3h-.5z" fill-rule="evenodd"/>
<path d="M15.2 256.7h.5v4.1h-.5z" fill-rule="evenodd"/>
<path d="M15.2 260.8h.5v.2h-.5z" fill-rule="evenodd"/>
<path d="M15.2 261h.5v4.1h-.5z" fill-rule="evenodd"/>
<path d="M15.2 265.1h.5v.2h-.5z" fill-rule="evenodd"/>
<path d="M15.2 265.3h.5v4.1h-.5z" fill-rule="evenodd"/>
<path d="M15.2 269.4h.5v.3h-.5z" fill-rule="evenodd"/>
<path d="M15.2 269.7h.5v4h-.5z" fill-rule="evenodd"/>
<path d="M15.2 273.7h.5v.3h-.5z" fill-rule="evenodd"/>
<path d="M15.2 274h.5v4h-.5z" fill-rule="evenodd"/>
<path d="M15.2 278h.5v.5h-.5z" fill-rule="evenodd"/>
<path d="M15.2 278h.5v.5h-.5z" fill-rule="evenodd"/>
<path d="M15.7 278h16v.5h-16z" fill-rule="evenodd"/>
<path d="M31.7 260.8h.2v.2h-.2z" fill-rule="evenodd"/>
<path d="M31.7 265.1h.2v.2h-.2z" fill-rule="evenodd"/>
<path d="M31.7 269.4h.2v.3h-.2z" fill-rule="evenodd"/>
<path d="M31.7 273.7h.2v.3h-.2z" fill-rule="evenodd"/>
<path d="M31.7 278h.5v.5h-.5z" fill-rule="evenodd"/>
<path d="M32.2 278h31.2v.5h-31.2z" fill-rule="evenodd"/>
<path d="M63.4 260.8h.3v.2h-.3z" fill-rule="evenodd"/>
<path d="M63.4 265.1h.3v.2h-.3z" fill-rule="evenodd"/>
<path d="M63.4 269.4h.3v.3h-.3z" fill-rule="evenodd"/>
<path d="M63.4 273.7h.3v.3h-.3z" fill-rule="evenodd"/>
<path d="M63.4 278h.5v.5h-.5z" fill-rule="evenodd"/>
<path d="M63.9 278h129.6v.5h-129.6z" fill-rule="evenodd"/>
<path d="M193.5 256.7h.5v4.1h-.5z" fill-rule="evenodd"/>
<path d="M193.5 260.8h.5v.2h-.5z" fill-rule="evenodd"/>
<path d="M193.5 261h.5v4.1h-.5z" fill-rule="evenodd"/>
<path d="M193.5 265.1h.5v.2h-.5z" fill-rule="evenodd"/>
<path d="M193.5 265.3h.5v4.1h-.5z" fill-rule="evenodd"/>
<path d="M193.5 269.4h.5v.3h-.5z" fill-rule="evenodd"/>
<path d="M193.5 269.7h.5v4h-.5z" fill-rule="evenodd"/>
<path d="M193.5 273.7h.5v.3h-.5z" fill-rule="evenodd"/>
<path d="M193.5 274h.5v4h-.5z" fill-rule="evenodd"/>
<path d="M193.5 278h.5v.5h-.5z" fill-rule="evenodd"/>
<path d="M193.5 278h.5v.5h-.5z" fill-rule="evenodd"/>
<path d="M16.3 282.7h40.6v.8h-40.6z" fill-rule="evenodd"/>
<path d="M56.9 282.7h.7v.8h-.7z" fill-rule="evenodd"/>
<path d="M57.6 282.7h43.3v.8h-43.3z" fill-rule="evenodd"/>
<path d="M100.9 282.7h.8v.8h-.8z" fill-rule="evenodd"/>
<path d="M101.7 282.7h90.2v.8h-90.2z" fill-rule="evenodd"/>
</g>
<g fill="none" stroke="#000" stroke-width=".25">
<path d="M15.7 35.5h16M31.8 30.3v5.1M31.8 35.6v4.9M31.9 35.5h31.5M63.5 30.3v5.1M63.5 35.6v4.9M63.7 35.5h129.8M15.7 40.6h16M15.7 45h16M15.7 49.3h16M15.7 53.6h16M15.7 57.9h16"/>
<path d="M31.8 40.8v4M31.8 45.1v4.1M31.8 49.4v4.1M31.8 53.7v4.1M31.8 58v4.1M31.9 40.6h31.5M31.9 45h31.5M31.9 49.3h31.5M31.9 53.6h31.5M31.9 57.9h31.5M63.5 40.8v4M63.5 45.1v4.1"/>
<path d="M63.5 49.4v4.1M63.5 53.7v4.1M63.5 58v4.1M63.7 40.6h129.8M63.7 45h129.8M63.7 49.3h129.8M63.7 53.6h129.8M63.7 57.9h129.8M15.7 62.2h16M15.7 66.6h16M15.7 70.9h16M15.7 75.2h16"/>
<path d="M15.7 79.5h16M31.8 62.4v4M31.8 66.7v4M31.8 71v4.1M31.8 75.3v4.1M31.8 79.6v4.1M31.9 62.2h31.5M31.9 66.6h31.5M31.9 70.9h31.5M31.9 75.2h31.5M31.9 79.5h31.5M63.5 62.4v4"/>
<path d="M63.5 66.7v4M63.5 71v4.1M63.5 75.3v4.1M63.5 79.6v4.1M63.7 62.2h129.8M63.7 66.6h129.8M63.7 70.9h129.8M63.7 75.2h129.8M63.7 79.5h129.8M15.7 83.8h16M15.7 88.1h16M15.7 92.5h16"/>
<path d="M15.7 96.8h16M31.8 84v4M31.8 88.3v4M31.8 92.6v4.1M31.8 96.9v4.1M31.9 83.8h31.5M31.9 88.1h31.5M31.9 92.5h31.5M31.9 96.8h31.5M63.5 84v4M63.5 88.3v4M63.5 92.6v4.1"/>
<path d="M63.5 96.9v4.1M63.7 83.8h129.8M63.7 88.1h129.8M63.7 92.5h129.8M63.7 96.8h129.8M15.7 101.1h16M15.7 105.4h16M15.7 109.7h16M15.7 114.1h16M15.7 118.4h16M31.8 101.2v4.1M31.8 105.6v4"/>
<path d="M31.8 109.9v4M31.8 114.2v4.1M31.8 118.5v4.1M31.9 101.1h31.5M31.9 105.4h31.5M31.9 109.7h31.5M31.9 114.1h31.5M31.9 118.4h31.5M63.5 101.2v4.1M63.5 105.6v4M63.5 109.9v4M63.5 114.2v4.1"/>
<path d="M63.5 118.5v4.1M63.7 101.1h129.8M63.7 105.4h129.8M63.7 109.7h129.8M63.7 114.1h129.8M63.7 118.4h129.8M15.7 122.7h16M15.7 127h16M15.7 131.3h16M15.7 135.7h16M15.7 140h16M31.8 122.8v4.1"/>
<path d="M31.8 127.1v4.1M31.8 131.5v4M31.8 135.8v4M31.9 122.7h31.5M31.9 127h31.5M31.9 131.3h31.5M31.9 135.7h31.5M31.9 140h31.5M63.5 122.8v4.1M63.5 127.1v4.1M63.5 131.5v4M63.5 135.8v4"/>
<path d="M63.7 122.7h129.8M63.7 127h129.8M63.7 131.3h129.8M63.7 135.7h129.8M63.7 140h129.8M15.7 144.3h16M15.7 148.6h16M15.7 152.9h16M15.7 157.2h16M31.8 140.1v4.1M31.8 144.4v4.1M31.8 148.7v4.1"/>
<path d="M31.8 153.1v4M31.8 157.4v4M31.9 144.3h31.5M31.9 148.6h31.5M31.9 152.9h31.5M31.9 157.2h31.5M63.5 140.1v4.1M63.5 144.4v4.1M63.5 148.7v4.1M63.5 153.1v4M63.5 157.4v4M63.7 144.3h129.8"/>
<path d="M63.7 148.6h129.8M63.7 152.9h129.8M63.7 157.2h129.8M15.7 161.6h16M15.7 165.9h16M15.7 170.2h16M15.7 174.5h16M15.7 178.8h16M31.8 161.7v4.1M31.8 166v4.1M31.8 170.3v4.1M31.8 174.6v4.1"/>
<path d="M31.8 179v4M31.9 161.6h31.5M31.9 165.9h31.5M31.9 170.2h31.5M31.9 174.5h31.5M31.9 178.8h31.5M63.5 161.7v4.1M63.5 166v4.1M63.5 170.3v4.1M63.5 174.6v4.1M63.5 179v4M63.7 161.6h129.8"/>
<path d="M63.7 165.9h129.8M63.7 170.2h129.8M63.7 174.5h129.8M63.7 178.8h129.8M15.7 183.2h16M15.7 187.5h16M15.7 191.8h16M15.7 196.1h16M31.8 183.3v4M31.8 187.6v4.1M31.8 191.9v4.1M31.8 196.2v4.1"/>
<path d="M31.9 183.2h31.5M31.9 187.5h31.5M31.9 191.8h31.5M31.9 196.1h31.5M63.5 183.3v4M63.5 187.6v4.1M63.5 191.9v4.1M63.5 196.2v4.1M63.7 183.2h129.8M63.7 187.5h129.8M63.7 191.8h129.8M63.7 196.1h129.8"/>
<path d="M15.7 200.4h16M15.7 204.7h16M15.7 209.1h16M15.7 213.4h16M15.7 217.7h16M31.8 200.6v4M31.8 204.9v4M31.8 209.2v4.1M31.8 213.5v4.1M31.8 217.8v4.1M31.9 200.4h31.5M31.9 204.7h31.5"/>
<path d="M31.9 209.1h31.5M31.9 213.4h31.5M31.9 217.7h31.5M63.5 200.6v4M63.5 204.9v4M63.5 209.2v4.1M63.5 213.5v4.1M63.5 217.8v4.1M63.7 200.4h129.8M63.7 204.7h129.8M63.7 209.1h129.8M63.7 213.4h129.8"/>
<path d="M63.7 217.7h129.8M15.7 222h16M15.7 226.3h16M15.7 230.7h16M15.7 235h16M15.7 239.3h16M31.8 222.1v4.1M31.8 226.5v4M31.8 230.8v4.1M31.8 235.1v4.1M31.8 239.4v4.1M31.9 222h31.5"/>
<path d="M31.9 226.3h31.5M31.9 230.7h31.5M31.9 235h31.5M31.9 239.3h31.5M63.5 222.1v4.1M63.5 226.5v4M63.5 230.8v4.1M63.5 235.1v4.1M63.5 239.4v4.1M63.7 222h129.8M63.7 226.3h129.8M63.7 230.7h129.8"/>
<path d="M63.7 235h129.8M63.7 239.3h129.8M15.7 243.6h16M15.7 247.9h16M15.7 252.3h16M15.7 256.6h16M31.8 243.7v4.1M31.8 248.1v4M31.8 252.4v4M31.8 256.7v4.1M31.9 243.6h31.5M31.9 247.9h31.5"/>
<path d="M31.9 252.3h31.5M31.9 256.6h31.5M63.5 243.7v4.1M63.5 248.1v4M63.5 252.4v4M63.5 256.7v4.1M63.7 243.6h129.8M63.7 247.9h129.8M63.7 252.3h129.8M63.7 256.6h129.8M15.7 260.9h16M15.7 265.2h16"/>
<path d="M15.7 269.5h16M15.7 273.8h16M31.8 261v4.1M31.8 265.3v4.1M31.8 269.7v4M31.8 274v4M31.9 260.9h31.5M31.9 265.2h31.5M31.9 269.5h31.5M31.9 273.8h31.5M63.5 261v4.1M63.5 265.3v4.1"/>
<path d="M63.5 269.7v4M63.5 274v4M63.7 260.9h129.8M63.7 265.2h129.8M63.7 269.5h129.8M63.7 273.8h129.8"/>
</g>
<text font-size="5" x="15.9" y="19.8">4. INTERFACE CONNECTION</text>
<g font-size="4.2">
<text x="15.9" y="10.9">CPT</text>
<text x="114.8" y="10.9">CHUNGHWA PICTURE TUBES, LTD.,</text>
<text x="17.7" y="28.8">4.1 CN1</text>
<text x="15.9" y="34.4">Pin NO.</text>
<text x="22.4" y="39.5">1</text>
</g>
<g font-size="3.5">
<text x="40.1" y="34.1">SYMBOL</text>
<text x="116.6" y="34.1">DESCRIPTION</text>
<text x="43.8" y="39.3">GND</text>
<text x="117.4" y="39.3">Power Ground</text>
<text x="22.6" y="44">2</text>
<text x="43.6" y="44">DIO1</text>
<text x="103.9" y="44">Horizontal start Pulse Signal I/O</text>
<text x="22.6" y="48.4">3</text>
<text x="22.6" y="52.7">4</text>
<text x="43.8" y="52.7">VR 1</text>
<text x="45.1" y="48.4">NC</text>
<text x="109.8" y="52.7">Gamma Voltage Level 1</text>
<text x="126.1" y="48.4">NC</text>
<text x="22.6" y="57">5</text>
<text x="43.8" y="57">VR 2</text>
<text x="109.8" y="57">Gamma Voltage Level 2</text>
<text x="22.6" y="61.3">6</text>
<text x="22.6" y="65.6">7</text>
<text x="43.8" y="61.3">VR 3</text>
<text x="43.8" y="65.6">VR 4</text>
<text x="109.8" y="61.3">Gamma Voltage Level 3</text>
<text x="109.8" y="65.6">Gamma Voltage Level 4</text>
<text x="22.6" y="69.9">8</text>
<text x="43.8" y="69.9">VR 5</text>
<text x="109.8" y="69.9">Gamma Voltage Level 5</text>
<text x="22.6" y="74.3">9</text>
<text x="43.8" y="74.3">VR 6</text>
<text x="109.8" y="74.3">Gamma Voltage Level 6</text>
<text x="21.6" y="78.6">10</text>
<text x="21.6" y="82.9">11</text>
<text x="43.8" y="78.6">VR 7</text>
<text x="43.8" y="82.9">VR 8</text>
<text x="109.8" y="78.6">Gamma Voltage Level 7</text>
<text x="109.8" y="82.9">Gamma Voltage Level 8</text>
<text x="21.6" y="87.2">12</text>
<text x="43.8" y="87.2">VR 9</text>
<text x="109.8" y="87.2">Gamma Voltage Level 9</text>
<text x="21.6" y="91.5">13</text>
<text x="21.6" y="95.8">14</text>
<text x="42.8" y="91.5">VR 10</text>
<text x="44.5" y="95.8">D00</text>
<text x="108.8" y="91.5">Gamma Voltage Level 10</text>
<text x="115.3" y="95.8">Red Data ( LSB )</text>
<text x="21.6" y="100.2">15</text>
<text x="44.5" y="100.2">D01</text>
<text x="121.3" y="100.2">Red Data</text>
<text x="21.6" y="104.5">16</text>
<text x="44.5" y="104.5">D02</text>
<text x="121.3" y="104.5">Red Data</text>
<text x="21.6" y="108.8">17</text>
<text x="21.6" y="113.1">18</text>
<text x="44.5" y="108.8">D03</text>
<text x="44.5" y="113.1">D04</text>
<text x="121.3" y="108.8">Red Data</text>
<text x="121.3" y="113.1">Red Data</text>
<text x="21.6" y="117.5">19</text>
<text x="44.5" y="117.5">D05</text>
<text x="114.8" y="117.5">Red Data ( MSB )</text>
<text x="21.6" y="121.8">20</text>
<text x="44.5" y="121.8">D10</text>
<text x="113.6" y="121.8">Green Data ( LSB )</text>
<text x="21.6" y="126.1">21</text>
<text x="21.6" y="130.4">22</text>
<text x="44.5" y="126.1">D11</text>
<text x="44.5" y="130.4">D12</text>
<text x="119.6" y="126.1">Green Data</text>
<text x="119.6" y="130.4">Green Data</text>
<text x="21.6" y="134.7">23</text>
<text x="44.5" y="134.7">D13</text>
<text x="119.6" y="134.7">Green Data</text>
<text x="21.6" y="139">24</text>
<text x="21.6" y="143.4">25</text>
<text x="44.5" y="139">D14</text>
<text x="44.5" y="143.4">D15</text>
<text x="112.7" y="143.4">Green Data ( MSB )</text>
<text x="119.6" y="139">Green Data</text>
<text x="21.6" y="147.7">26</text>
<text x="44.5" y="147.7">D20</text>
<text x="115" y="147.7">Blue Data ( LSB )</text>
<text x="21.6" y="152">27</text>
<text x="44.5" y="152">D21</text>
<text x="121" y="152">Blue Data</text>
<text x="21.6" y="156.3">28</text>
<text x="21.6" y="160.6">29</text>
<text x="44.5" y="156.3">D22</text>
<text x="44.5" y="160.6">D23</text>
<text x="121" y="156.3">Blue Data</text>
<text x="121" y="160.6">Blue Data</text>
<text x="21.6" y="164.9">30</text>
<text x="44.5" y="164.9">D24</text>
<text x="121" y="164.9">Blue Data</text>
<text x="21.6" y="169.3">31</text>
<text x="21.6" y="173.6">32</text>
<text x="44.5" y="169.3">D25</text>
<text x="45.4" y="173.6">LD</text>
<text x="78.4" y="173.6">Latch The Polarity of Output and Switch The New Data to Output</text>
<text x="114.5" y="169.3">Blue Data ( MSB )</text>
<text x="21.6" y="177.9">33</text>
<text x="44.3" y="177.9">SHL</text>
<text x="110.8" y="177.9">Select Left / Right Shift</text>
<text x="21.6" y="182.2">34</text>
<text x="42.8" y="182.2">AVDD</text>
<text x="104" y="182.2">Power Supply for Analog Circuit</text>
<text x="21.6" y="186.5">35</text>
<text x="21.6" y="190.9">36</text>
<text x="42.8" y="186.5">AVDD</text>
<text x="43.8" y="190.9">GND</text>
<text x="104" y="186.5">Power Supply for Analog Circuit</text>
<text x="117.4" y="190.9">Power Ground</text>
<text x="21.6" y="195.2">37</text>
<text x="43.8" y="195.2">GND</text>
<text x="117.4" y="195.2">Power Ground</text>
<text x="21.6" y="199.5">38</text>
<text x="21.6" y="203.8">39</text>
<text x="42.7" y="203.8">DVDD</text>
<text x="44.3" y="199.5">CLK</text>
<text x="113.3" y="203.8">Digital Power +3.3V</text>
<text x="115.9" y="199.5">Horizontal Clock</text>
<text x="21.6" y="208.1">40</text>
<text x="43.6" y="208.1">DIO2</text>
<text x="103.9" y="208.1">Horizontal start Pulse Signal I/O</text>
<text x="21.6" y="212.5">41</text>
<text x="43.8" y="212.5">GND</text>
<text x="117.4" y="212.5">Power Ground</text>
<text x="21.6" y="216.8">42</text>
<text x="21.6" y="221.1">43</text>
<text x="43.8" y="216.8">GND</text>
<text x="43.8" y="221.1">GND</text>
<text x="117.4" y="216.8">Power Ground</text>
<text x="117.4" y="221.1">Power Ground</text>
<text x="21.6" y="225.4">44</text>
<text x="43.3" y="225.4">STV2</text>
<text x="105.9" y="225.4">Vertical start Pulse Signal I/O</text>
<text x="21.6" y="229.7">45</text>
<text x="45.1" y="229.7">UD</text>
<text x="111.4" y="229.7">Up / Down Control Pin</text>
<text x="21.6" y="234.1">46</text>
<text x="21.6" y="238.4">47</text>
<text x="43.1" y="238.4">VCLK</text>
<text x="44" y="234.1">OEV</text>
<text x="117.5" y="234.1">Output Enable</text>
<text x="117.9" y="238.4">Vertical Clock</text>
<text x="21.6" y="242.7">48</text>
<text x="43.8" y="242.7">GND</text>
<text x="117.4" y="242.7">Power Ground</text>
<text x="21.6" y="247">49</text>
<text x="21.6" y="251.3">50</text>
<text x="43.8" y="247">GND</text>
<text x="44.2" y="251.3">POL</text>
<text x="115.2" y="251.3">Polarity Selection</text>
<text x="117.4" y="247">Power Ground</text>
<text x="21.6" y="255.6">51</text>
<text x="43.9" y="255.6">XON</text>
<text x="108.6" y="255.6">Gate Output all-on control</text>
<text x="21.6" y="260">52</text>
<text x="45.1" y="260">NC</text>
<text x="126.1" y="260">NC</text>
<text x="21.6" y="264.3">53</text>
<text x="21.6" y="268.6">54</text>
<text x="42.8" y="264.3">VEEG</text>
<text x="45.1" y="268.6">NC</text>
<text x="111.2" y="264.3">Gate OFF Voltage -6V</text>
<text x="126.1" y="268.6">NC</text>
<text x="21.6" y="272.9">55</text>
<text x="42.6" y="272.9">VDDG</text>
<text x="110.7" y="272.9">Gate ON Voltage +18V</text>
<text x="21.6" y="277.2">56</text>
<text x="45.1" y="277.2">NC</text>
<text x="126.1" y="277.2">NC</text>
<text x="16.8" y="286.9">CPT Confidential</text>
<text x="89.8" y="286.8">9/22</text>
</g>
<text font-size="3.2" x="105.5" y="286.5">SPEC_CLAA061LA0QCW_V0.2_Wealth 富鈺_20170216</text>
</svg>
